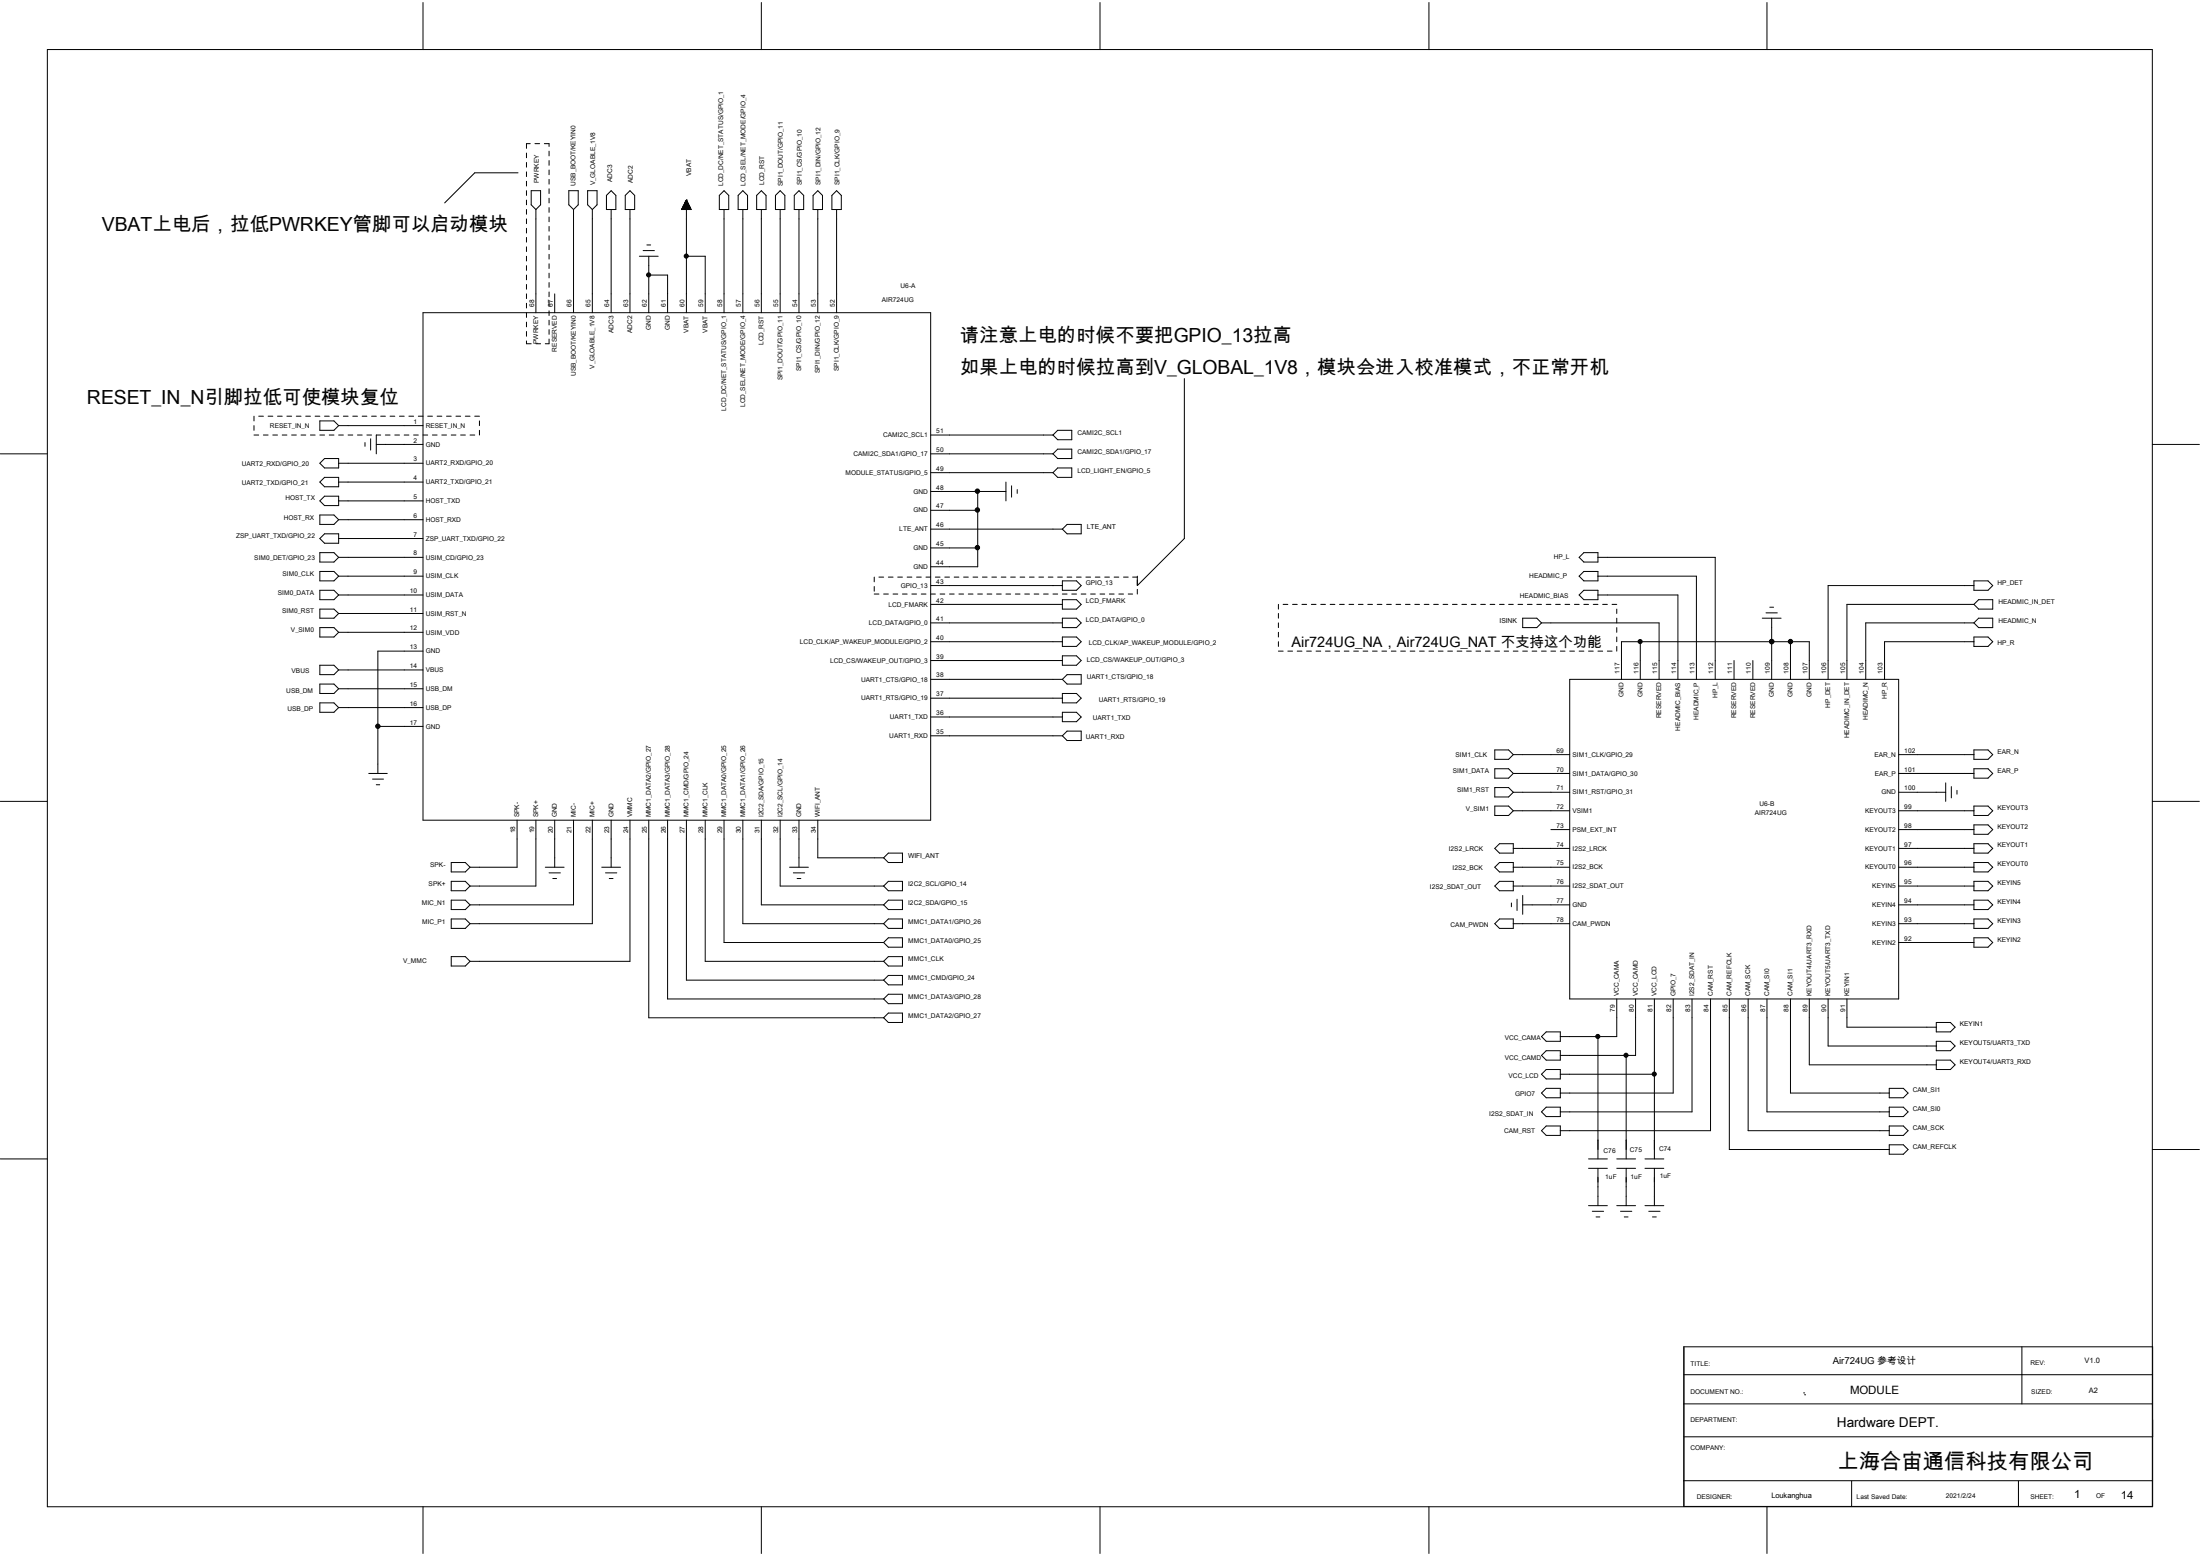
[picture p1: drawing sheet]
<svg xmlns="http://www.w3.org/2000/svg" width="297mm" height="210mm" viewBox="0 0 297 210" stroke-linecap="round" stroke-linejoin="round" font-family="sans-serif">
<g fill="none" stroke="#000" stroke-width=".14">
<path d="M6.4 6.7h284.2v196.7h-284.2zM57.1 .3v6.4M71.6 19.4h-.5v.6M72.2 19.4h.7M73.5 19.4h.6v.4M102.8 .3v6.4M148.5 .3v6.4M192.9 .3v6.4M238.5 .3v6.4M69.9 23.3h-5.8l-4.1 4.1M71.1 20.7v.6M71.1 21.9v.7"/>
<path d="M71.1 23.2v.6M71.1 24.5v.6M71.1 25.7v.7M71.1 27v.6M71.1 28.3v.6M71.1 29.5v.7M71.1 30.8v.7M71.1 32v.7M71.1 33.3v.7M71.1 34.6v.6M71.1 35.9v.6M71.1 37.1v.7"/>
<path d="M71.1 38.4v.6M71.1 39.7v.6M71.7 25.7h1.3v1.9l-.7 .7-.6-.7zM72.3 28.3v13.9M74.1 20.4v.6M74.1 21.7v.6M74.1 22.9v.7M74.1 24.2v.6M74.1 25.5v.6M74.1 26.8v.6M74.1 28v.7M74.1 29.3v.6"/>
<path d="M74.1 30.6v.6M74.1 31.8v.6M74.1 33.1v.6M74.1 34.3v.7M74.1 35.6v.6M74.1 36.9v.6M74.1 38.1v.7M74.1 39.4v.6M74.9 39.7v2.5M76.8 25.7h1.3v1.9l-.7 .7-.6-.7zM77.4 28.3v13.9M79.3 25.7h1.3v1.9l-.6 .7-.7-.7z"/>
<path d="M80 28.3v13.9M82.5 28.3v13.9M82.5 25.7l.6 .7v1.9h-1.2v-1.9zM85 28.3v13.9M85 25.7l.7 .7v1.9h-1.3v-1.9zM86.3 34.6h2.6M86.8 33.8h1.5M87.3 33.1h.5M87.6 34.6v7.6M87.6 37.1h2.5v5.1M92 28.2l1.3 .1M92 28.2v.1"/>
<path d="M92.1 28.2h1.2M92.1 28.3v-.2h1.1v.2M92.1 28.1h1.1M92.2 28h1v.3M92.2 28.3v-.4h.9v.4M92.2 27.9h.9M92.2 27.8h.8v.5M92.2 27.8v.5M92.3 27.8h.7M92.3 27.7h.7v.6M92.3 27.7v.6M92.3 27.6h.7"/>
<path d="M92.4 27.6h.6v.7M92.4 27.5h.5v.8M92.5 27.4h.4v.9M92.5 27.3v1M92.5 27.3h.3M92.5 27.3h.3v1M92.5 27.2h.3v1.1M92.5 27.1v1.2M92.6 27.1h.2M92.6 27.1h.1v1.2M92.7 27h.1M92.7 27v15.2"/>
<path d="M92.7 34.6h2.5v7.6M92.7 27l.6 1.3h-1.3M92.7 27l-.7 1.3M92.7 27.1l-.1 1.2M92.9 27.5h-.5v.8M92.9 27.6h-.5v.7M93.1 28h-.9v.3M97.7 28.3v13.9M97.7 25.7l.7 .7v1.9h-1.3v-1.9zM100.3 28.3v13.9M100.3 25.7l.6 .7v1.9h-1.2v-1.9zM102.2 26.4l.6-.7 .6 .7v1.9h-1.2z"/>
<path d="M102.8 28.3v13.9M105.3 28.3v13.9M105.3 25.7l.7 .7v1.9h-1.3v-1.9zM107.9 28.3v13.9M107.9 25.7l.6 .7v1.9h-1.3v-1.9zM110.4 28.3v13.9M110.4 25.7l.6 .7v1.9h-1.2v-1.9zM112.9 28.3v13.9M112.9 25.7l.7 .7v1.9h-1.3v-1.9zM34.3 56.2v.6M34.3 57.4v.7M34.3 58.7h.6"/>
<path d="M34.9 56.2h.7M35.6 58.7h.6M36.2 56.2h.6M36.8 58.7h.7M37.5 56.2h.6M38.1 58.7h.6M38.7 56.2h.7M39.4 58.7h.6M40 56.2h.6M40.6 58.7h.7M41.3 56.2h.6M41.9 58.7h.6"/>
<path d="M42.5 56.2h.7M43.2 58.7h.6M43.2 56.8h1.9l.6 .6-.6 .7h-1.9zM43.8 56.2h.6M44.4 58.7h.7M45.1 56.2h.6M45.7 58.7h.7M45.7 57.4h11.4M46.4 56.2h.6M47 58.7h.6M47.6 56.2h.7M48.3 58.7h.6"/>
<path d="M48.9 56.2h.6M49.3 59.7v.5M49.5 58.7h.7M50 59.2v1.5M50.2 56.2h.6M50.8 60h6.3M51.4 58.7h-.6v2.6M51.4 56.2h.6M52 58.7h.7M52.7 56.2h.6M53.3 58.7h.6M53.9 56.2h.7"/>
<path d="M54.6 58.7h.6M55.2 56.2h.6M55.8 58.7h.7M56.5 56.2h.6M57.1 42.2h68.5v68.5h-68.5zM57.1 58.7h.6M57.7 56.2h.7M58.4 58.7h.6M59 56.2h.6M59.6 58.7h.7M60.3 56.2h.6M60.9 58.7h.7"/>
<path d="M61.6 56.2h.6M62.2 58.7h.6M62.8 56.2h.7M63.5 58.7h.6M64.1 56.2h.6M64.7 56.8v.6M64.7 58.1v.6M71.1 40.9v.7M71.1 42.2v.6M71.1 43.5v.6M71.1 44.7v.7M71.1 46v.4h.6"/>
<path d="M72.3 46.4h.7M74.1 45.8v.6h-.5M74.1 40.7v.6M74.1 42v.6M74.1 43.2v.7M74.1 44.5v.6M125.6 58.7h16.6M142.8 58.1h1.9v1.3h-1.9l-.6-.7zM159.9 51.1v21.6l-6.4 6.3v-1.2M290.6 60h6.3M0 61.3h6.4M43.2 62.5l.6-.6h1.9v1.3h-1.9z"/>
<path d="M43.2 65.1l.6-.7h1.9v1.3h-1.9zM43.2 67.6l.6-.6h1.9v1.2h-1.9zM43.2 77.1h1.9l.6 .7-.6 .6h-1.9zM43.2 79.7h1.9l.6 .6-.6 .6h-1.9zM43.2 69.5h1.9l.6 .6-.6 .7h-1.9zM43.2 74.6h1.9l.6 .6-.6 .7h-1.9zM43.2 72.7l.6-.6h1.9v1.2h-1.9zM45.7 62.5h11.4M45.7 65.1h11.4M45.7 67.6h11.4M45.7 70.1h11.4M45.7 72.7h11.4"/>
<path d="M45.7 75.2h11.4M45.7 77.8h11.4M118 77.9v.6M118 79.2v.6M118.7 77.9h.6M119.9 77.9h.7M121.2 77.9h.6M122.5 77.9h.6M123.7 77.9h.7M125 77.9h.6M125.6 61.3h16.6M125.6 79h17.8"/>
<path d="M125.6 74h6.4M125.6 71.4h17.8M125.6 68.9h6.4M125.6 66.3h10.2M125.6 63.8h16.6M126.3 77.9h.6M127.6 77.9h.6M128.8 77.9h.7M130.1 77.9h.6M131.4 77.9h.6M132 66.3v10.2h-6.4M132.6 77.9h.7"/>
<path d="M133.9 77.9h.6M135.2 77.9h.6M135.8 65.1v2.5M136.4 77.9h.7M136.6 65.6v1.5M137.3 66.1v.5M137.7 77.9h.6M139 77.9h.6M140.3 77.9h.6M141.5 77.9h.7M142.8 77.9h.6M142.8 63.2h1.9v1.2h-1.9l-.6-.6z"/>
<path d="M142.8 60.6h1.9v1.3h-1.9l-.6-.6zM143.4 78.4h1.9l.7 .6-.7 .7h-1.9zM144.1 77.9h.6M144.1 70.8h1.9v1.3h-1.9l-.7-.7zM145.3 77.9h.7M146.6 77.9h.6M147.9 77.9h.6M149.1 77.9h.7M150.4 77.9h.6M151.7 77.9h.6M152.9 77.9h.6M153.5 79.5v.7"/>
<path d="M213.8 74.6h1.9v1.3h-1.9l-.6-.7zM213.8 77.1h1.9v1.3h-1.9l-.6-.6zM213.8 79.7h1.9v1.2h-1.9l-.6-.6zM215.7 75.2h15.9v16.5M215.7 77.8h13.3v13.9M266.5 79h-19.7v12.7M266.5 78.4h1.9l.6 .6-.6 .7h-1.9zM43.2 84.7h1.9l.6 .6-.6 .7h-1.9zM43.2 82.2h1.9l.6 .6-.6 .6h-1.9zM43.2 89.8h1.9l.6 .6-.6 .7h-1.9zM43.2 94.9h1.9l.6 .6-.6 .6h-1.9zM43.2 92.3h1.9l.6 .7-.6 .6h-1.9z"/>
<path d="M45.7 80.3h11.4M45.7 82.8h11.4M45.7 85.3h11.4M45.7 90.4h11.4M45.7 93h11.4M45.7 95.5h11.4M51 98h6.1M57.1 87.9h-6.1v16.5M118 80.2h.7M119.3 80.2h.6M120.6 80.2h.6M121.8 80.2h.7"/>
<path d="M123.1 80.2h.6M124.4 80.2h.6M125.6 80.2h.7M125.6 81.6h17.8M125.6 99.3h17.8M125.6 96.8h17.8M125.6 94.2h17.8M125.6 91.7h17.8M125.6 89.2h17.8M125.6 86.6h17.8M125.6 84.1h17.8M126.9 80.2h.7"/>
<path d="M128.2 80.2h.6M129.5 80.2h.6M130.7 80.2h.7M132 80.2h.6M133.3 80.2h.6M134.5 80.2h.7M135.8 80.2h.6M137.1 80.2h.6M138.3 80.2h.7M139.6 80.2h.7M140.9 80.2h.6M142.2 80.2h.6"/>
<path d="M143.4 80.2h.7M143.4 86h1.9l.7 .6-.7 .6h-1.9zM143.4 80.9h1.9l.7 .7-.7 .6h-1.9zM143.4 83.4h1.9l.7 .7-.7 .6h-1.9zM143.4 88.5h1.9l.7 .7-.7 .6h-1.9zM143.4 93.6h1.9l.7 .6-.7 .7h-1.9zM143.4 96.1h1.9l.7 .7-.7 .6h-1.9zM144.1 91.1h1.9v1.2h-1.9l-.7-.6zM144.1 98.7h1.9v1.2h-1.9l-.7-.6zM144.7 80.2h.6M146 80.2h.6M147.2 80.2h.7"/>
<path d="M148.5 80.2h.6M149.8 80.2h.6M151 80.2h.7M152.3 80.2h.6M172.6 81.6v.6M172.6 82.8v.6M172.6 84.1v.6M172.6 85.3v.7M172.6 86.6v.6M172.6 87.9h.6M173.2 81.6h.7M173.9 87.9h.6"/>
<path d="M174.5 81.6h.6M175.1 87.9h.7M175.8 81.6h.6M176.4 87.9h.6M177 81.6h.7M177.7 87.9h.6M178.3 81.6h.6M178.9 87.9h.7M179.6 81.6h.6M180.2 87.9h.6M180.8 81.6h.7M181.5 87.9h.6"/>
<path d="M182.1 81.6h.7M182.8 87.9h.6M183.4 81.6h.6M184 87.9h.7M184.7 81.6h.6M185.3 87.9h.6M185.9 81.6h.7M186.6 87.9h.6M187.2 81.6h.6M187.8 87.9h.7M188.5 81.6h.6M189.1 87.9h.6"/>
<path d="M189.7 81.6h.7M190.4 87.9h.6M191 81.6h.6M191.6 87.9h.7M192.3 81.6h.6M192.9 87.9h.6M193.5 81.6h.7M194.2 87.9h.6M194.8 81.6h.7M195.5 87.9h.6M196.1 81.6h.6M196.7 87.9h.7"/>
<path d="M197.4 81.6h.6M198 87.9h.6M198.6 81.6h.7M199.3 87.9h.6M199.9 81.6h.6M200.5 87.9h.7M201.2 81.6h.6M201.8 87.9h.6M202.4 81.6h.7M203.1 87.9h.6M203.7 81.6h.6M204.3 87.9h.6"/>
<path d="M204.9 81.6h.7M205.6 87.9h.6M205.6 83.4h1.9l.6 .7-.6 .6h-1.9zM206.2 81.6h.6M206.8 87.9h.7M207.5 81.6h.6M208.1 87.9h.6M208.1 84.1h15.9v7.6M208.7 81.6h.7M209.4 87.9h.6M210 81.6h.7M210.7 87.9h.6"/>
<path d="M211.3 81.6h.6M211.9 87.9h.7M211.9 91.7h44.4v43.1h-44.4zM212.6 81.6h.6M213.2 87.9h.6M213.8 81.6h.7M214.5 87.9h.6M215.1 81.6h.6M215.7 87.9h.7M215.7 80.3h10.8v11.4M216.4 81.6h.6M217 87.9h.6"/>
<path d="M217.6 81.6h.7M218.3 82.2v.6M218.3 83.4v.7M218.3 84.7v.6M218.3 86v.6M218.3 87.2v.7M218.9 91.7v-5.1h25.4v5.1M221.4 86.6v5.1M234.1 89.2v2.5M236.6 89.2v2.5M237.9 83.4h2.6M238.4 82.7h1.5"/>
<path d="M238.9 82h.5M239.2 86.6h.1M239.2 83.4v8.3M241.7 86.6v5.1M266.5 81.6h-17.2v10.1M266.5 86.6h-12.1v5.1M266.5 84.1h-14.6v7.6M266.5 86h1.9l.6 .6-.6 .6h-1.9zM267.1 80.9h1.9v1.3h-1.9l-.6-.6zM267.1 83.4h1.9v1.3h-1.9l-.6-.6zM0 108.2h6.4M49.8 104.4h2.5"/>
<path d="M50.3 105.2h1.5M50.8 105.9h.5M60.9 116.4h1.9l.7 .7-.7 .6h-1.9zM60.9 119h1.9l.7 .6-.7 .6h-1.9zM69.8 110.7v6.4h-6.3M72.3 110.7v8.9h-8.8M73.6 117.1h2.6M74.1 117.8h1.5M74.6 118.6h.5M74.9 110.7v6.4M77.4 110.7v11.4h-13.9M80 110.7v14h-16.5"/>
<path d="M81.2 117.1h2.6M81.7 117.8h1.6M82.3 118.6h.5M82.5 110.7v6.4M85 110.7v19.1h-21.5M87.6 110.7v26.7h31.7M90.1 110.7v24.1h29.2M92.7 110.7v21.6h26.6M95.2 110.7v19.1h24.1M97.7 110.7v16.5h21.6M100.3 110.7v14h19M102.8 110.7v11.4h16.5"/>
<path d="M105.3 110.7v8.9h14M106.6 117.1h2.5M107.1 117.8h1.5M107.6 118.6h.5M107.9 110.7v6.4M110.4 110.7v5.1h8.9M119.3 115.8l.6-.7h1.9v1.3h-1.9zM119.3 119.6l.6-.6h1.9v1.2h-1.9zM201.8 119.6l.6-.6h1.9v1.2h-1.9zM201.8 117.1l.6-.7h1.9v1.3h-1.9zM201.8 101.2h1.9l.6 .7-.6 .6h-1.9zM201.8 103.8h1.9l.6 .6-.6 .6h-1.9z"/>
<path d="M201.8 106.3h1.9l.6 .6-.6 .7h-1.9zM201.8 108.8h1.9l.6 .6-.6 .7h-1.9zM201.8 114.5l.6-.6h1.9v1.2h-1.9zM204.3 101.9h7.6M204.3 104.4h7.6M204.3 106.9h7.6M204.3 109.4h7.6M204.3 114.5h7.6M204.3 117.1h7.6M204.3 119.6h7.6M209.4 112h2.5M256.3 101.9h10.2"/>
<path d="M256.3 104.4h10.2M256.3 106.9h6.4M256.3 109.4h10.2M256.3 112h10.2M256.3 114.5h10.2M256.3 117.1h10.2M256.3 119.6h10.2M262.7 105.7v2.5M263.4 106.2v1.5M264.2 106.7v.5M266.5 119h1.9l.6 .6-.6 .6h-1.9zM266.5 116.4h1.9l.6 .7-.6 .6h-1.9z"/>
<path d="M266.5 101.2h1.9l.6 .7-.6 .6h-1.9zM266.5 103.8h1.9l.6 .6-.6 .6h-1.9zM266.5 108.8h1.9l.6 .6-.6 .7h-1.9zM266.5 111.3h1.9l.6 .7-.6 .6h-1.9zM266.5 113.9h1.9l.6 .6-.6 .6h-1.9zM290.6 108.2h6.3M60.9 124h1.9l.7 .7-.7 .6h-1.9zM60.9 129.1h1.9l.7 .7-.7 .6h-1.9zM60.9 121.5h1.9l.7 .6-.7 .7h-1.9zM119.3 122.1l.6-.6h1.9v1.3h-1.9zM119.3 127.2l.6-.6h1.9v1.2h-1.9zM119.3 129.8l.6-.7h1.9v1.3h-1.9z"/>
<path d="M119.3 132.3l.6-.6h1.9v1.2h-1.9zM119.3 134.8l.6-.6h1.9v1.3h-1.9zM119.9 124h1.9v1.3h-1.9l-.6-.6zM119.9 136.7h1.9v1.3h-1.9l-.6-.6zM201.8 124.7l.6-.7h1.9v1.3h-1.9zM204 121.9v.5M204.3 124.7h7.6M204.8 121.4v1.5M205.6 122.1h6.3M205.6 120.9v2.5M208.1 139.9l.6-.6h2v1.2h-2zM215.7 139.9v16.5"/>
<path d="M218.3 134.8v5.1h-7.6M220.8 134.8v7.7h-10.1M223.4 134.8v21.6M225.9 134.8v12.7h-15.2M228.4 134.8v15.3h-17.7M230.9 134.8v17.8h-20.2M233.5 134.8v20.4h21.6M236 134.8v17.8h19.1M238.5 134.8v15.3h16.6M241.7 134.8v12.7h13.4M244.3 134.8v8.9h17.1M246.8 134.8v6.4h14.6"/>
<path d="M249.3 134.8v3.8h12.1M256.3 122.1h10.2M256.3 124.7h10.2M256.3 127.2h10.2M261.4 138h1.9l.6 .6-.6 .7h-1.9zM266.5 124h1.9l.6 .7-.6 .6h-1.9zM266.5 126.6h1.9l.6 .6-.6 .6h-1.9zM266.5 121.5h1.9l.6 .6-.6 .7h-1.9zM0 156.4h6.4M208.1 142.5l.6-.7h2v1.3h-2zM208.1 145l.6-.6h2v1.2h-2zM208.1 147.5l.6-.6h2v1.3h-2z"/>
<path d="M208.1 150.1l.6-.7h2v1.3h-2zM208.1 152.6l.6-.6h2v1.2h-2zM210.7 145h12.7M214.5 156.4h2.5M214.5 157.7h2.5M215.7 157.7v5M218.3 156.4h2.5M218.3 157.7h2.5M219.5 142.5v13.9M219.5 157.7v5M222.1 156.4h2.5M222.1 157.7h2.5"/>
<path d="M223.4 157.7v5M255.1 152h1.9l.6 .6-.6 .6h-1.9zM255.1 146.9h1.9l.6 .6-.6 .7h-1.9zM255.1 149.4h1.9l.6 .7-.6 .6h-1.9zM255.1 154.5h1.9l.6 .7-.6 .6h-1.9zM261.4 140.5h1.9l.6 .7-.6 .6h-1.9zM261.4 143.1h1.9l.6 .6-.6 .7h-1.9zM290.6 155.2h6.3M214.5 162.7h2.5M215 163.5h1.5M215.5 164.3h.5M218.3 162.7h2.5"/>
<path d="M218.8 163.5h1.5M219.3 164.3h.5M222.1 162.7h2.5M222.6 163.5h1.5M223.1 164.3h.5M227.3 199.9h63.3M227.3 185.5h63.3M227.3 189.5h63.3M227.3 181.8h63.3v21.5h-63.3zM227.3 193.9h63.3M243.5 188h.1M243.6 188.3h.1"/>
<path d="M250 199.9v3.4M272.5 199.9v3.4M273 181.8v7.7M57.1 203.4v6.3M102.8 203.4v6.3M148.5 203.4v6.3M192.9 203.4v6.3M238.5 203.4v6.3"/>
</g>
<g fill="#000" stroke="#000" stroke-width=".14">
<circle cx="87.6" cy="37.1" r=".28"/>
<circle cx="92.6" cy="34.6" r=".28"/>
<circle cx="132" cy="66.3" r=".3"/>
<circle cx="132" cy="68.8" r=".3"/>
<circle cx="132" cy="73.9" r=".3"/>
<circle cx="51" cy="98" r=".3"/>
<circle cx="221.4" cy="86.6" r=".28"/>
<circle cx="239.2" cy="86.6" r=".3"/>
<circle cx="241.7" cy="86.6" r=".3"/>
<circle cx="215.7" cy="139.9" r=".28"/>
<circle cx="219.5" cy="142.4" r=".28"/>
<circle cx="223.3" cy="145" r=".28"/>
</g>
<text font-size="2.9" x="248.1" y="198.3">上海合宙通信科技有限公司</text>
<g font-size="2.6">
<text x="13.8" y="31.2">VBAT上电后，拉低PWRKEY管脚可以启动模块</text>
<text x="129.6" y="46.1">请注意上电的时候不要把GPIO_13拉高</text>
<text x="129.6" y="50.5">如果上电的时候拉高到V_GLOBAL_1V8，模块会进入校准模式，不正常开机</text>
<text x="11.7" y="54.5">RESET_IN_N引脚拉低可使模块复位</text>
</g>
<text font-size="2" x="174.4" y="87.4">Air724UG_NA，Air724UG_NAT 不支持这个功能</text>
<text font-size="1.8" x="248" y="192.7">Hardware DEPT.</text>
<g font-size="1.5">
<text x="249.8" y="188.1">MODULE</text>
<text x="280" y="202.2">1</text>
<text x="286.3" y="202.4">14</text>
</g>
<text font-size="1.3" x="247.4" y="184.1">Air724UG 参考设计</text>
<g font-size="1">
<text x="281.4" y="184">V1.0</text>
<text x="282" y="188">A2</text>
<text x="239.1" y="202.1">Loukanghua</text>
</g>
<g font-size=".9">
<text x="93.3" y="23.7" transform="rotate(-90 93.3 23.7)">VBAT</text>
<text x="72.7" y="24.7" transform="rotate(-90 72.7 24.7)">PWRKEY</text>
<text x="77.7" y="25.1" transform="rotate(-90 77.7 25.1)">USB_BOOT/KEYIN0</text>
<text x="80.3" y="25" transform="rotate(-90 80.3 25)">V_GLOABLE_1V8</text>
<text x="82.6" y="24.6" transform="rotate(-90 82.6 24.6)">ADC3</text>
<text x="85.4" y="24.7" transform="rotate(-90 85.4 24.7)">ADC2</text>
<text x="97.6" y="25.1" transform="rotate(-90 97.6 25.1)">LCD_DC/NET_STATUS/GPIO_1</text>
<text x="100.7" y="25.1" transform="rotate(-90 100.7 25.1)">LCD_SEL/NET_MODE/GPIO_4</text>
<text x="103.2" y="25" transform="rotate(-90 103.2 25)">LCD_RST</text>
<text x="105.7" y="25.1" transform="rotate(-90 105.7 25.1)">SPI1_DOUT/GPIO_11</text>
<text x="108.2" y="25" transform="rotate(-90 108.2 25)">SPI1_CS/GPIO_10</text>
<text x="110.8" y="25" transform="rotate(-90 110.8 25)">SPI1_DIN/GPIO_12</text>
<text x="113.3" y="25" transform="rotate(-90 113.3 25)">SPI1_CLK/GPIO_9</text>
<text x="72.1" y="41.4" transform="rotate(-90 72.1 41.4)">68</text>
<text x="74.6" y="41.4" transform="rotate(-90 74.6 41.4)">67</text>
<text x="77.2" y="41.4" transform="rotate(-90 77.2 41.4)">66</text>
<text x="79.7" y="41.4" transform="rotate(-90 79.7 41.4)">65</text>
<text x="82.3" y="41.4" transform="rotate(-90 82.3 41.4)">64</text>
<text x="84.8" y="41.4" transform="rotate(-90 84.8 41.4)">63</text>
<text x="87.3" y="41.4" transform="rotate(-90 87.3 41.4)">62</text>
<text x="89.9" y="41.4" transform="rotate(-90 89.9 41.4)">61</text>
<text x="92.4" y="41.4" transform="rotate(-90 92.4 41.4)">60</text>
<text x="95" y="41.4" transform="rotate(-90 95 41.4)">59</text>
<text x="97.5" y="41.4" transform="rotate(-90 97.5 41.4)">58</text>
<text x="100" y="41.4" transform="rotate(-90 100 41.4)">57</text>
<text x="102.5" y="41.4" transform="rotate(-90 102.5 41.4)">56</text>
<text x="105.1" y="41.4" transform="rotate(-90 105.1 41.4)">55</text>
<text x="107.6" y="41.4" transform="rotate(-90 107.6 41.4)">54</text>
<text x="110.2" y="41.4" transform="rotate(-90 110.2 41.4)">53</text>
<text x="112.7" y="41.4" transform="rotate(-90 112.7 41.4)">52</text>
<text x="119" y="40.8">AIR724UG</text>
<text x="121.6" y="38.9">U6-A</text>
<text x="72.6" y="46.4" transform="rotate(-90 72.6 46.4)">PWRKEY</text>
<text x="75.2" y="47.5" transform="rotate(-90 75.2 47.5)">RESERVED</text>
<text x="82.8" y="45" transform="rotate(-90 82.8 45)">ADC3</text>
<text x="85.3" y="45" transform="rotate(-90 85.3 45)">ADC2</text>
<text x="87.9" y="44.5" transform="rotate(-90 87.9 44.5)">GND</text>
<text x="90.4" y="44.5" transform="rotate(-90 90.4 44.5)">GND</text>
<text x="93" y="44.9" transform="rotate(-90 93 44.9)">VBAT</text>
<text x="95.5" y="44.9" transform="rotate(-90 95.5 44.9)">VBAT</text>
<text x="103.1" y="46.6" transform="rotate(-90 103.1 46.6)">LCD_RST</text>
<text x="77.7" y="50.8" transform="rotate(-90 77.7 50.8)">USB_BOOT/KEYIN0</text>
<text x="80.3" y="49.8" transform="rotate(-90 80.3 49.8)">V_GLOABLE_1V8</text>
<text x="105.6" y="51.4" transform="rotate(-90 105.6 51.4)">SPI1_DOUT/GPIO_11</text>
<text x="108.2" y="50.1" transform="rotate(-90 108.2 50.1)">SPI1_CS/GPIO_10</text>
<text x="110.7" y="50.4" transform="rotate(-90 110.7 50.4)">SPI1_DIN/GPIO_12</text>
<text x="113.2" y="50.1" transform="rotate(-90 113.2 50.1)">SPI1_CLK/GPIO_9</text>
<text x="36.4" y="57.8">RESET_IN_N</text>
<text x="55.8" y="57.2">1</text>
<text x="55.8" y="59.7">2</text>
<text x="57.5" y="57.7">RESET_IN_N</text>
<text x="98" y="55.4" transform="rotate(-90 98 55.4)">LCD_DC/NET_STATUS/GPIO_1</text>
<text x="100.6" y="55" transform="rotate(-90 100.6 55)">LCD_SEL/NET_MODE/GPIO_4</text>
<text x="119.2" y="59">CAMI2C_SCL1</text>
<text x="126.4" y="58.5">51</text>
<text x="145.5" y="58.7">CAMI2C_SCL1</text>
<text x="32.6" y="62.9">UART2_RXD/GPIO_20</text>
<text x="32.6" y="65.4">UART2_TXD/GPIO_21</text>
<text x="55.8" y="62.3">3</text>
<text x="55.8" y="64.8">4</text>
<text x="57.5" y="60.3">GND</text>
<text x="57.5" y="62.8">UART2_RXD/GPIO_20</text>
<text x="57.5" y="65.4">UART2_TXD/GPIO_21</text>
<text x="114.1" y="64.1">MODULE_STATUS/GPIO_5</text>
<text x="115.2" y="61.6">CAMI2C_SDA1/GPIO_17</text>
<text x="126.4" y="63.5">49</text>
<text x="126.4" y="61">50</text>
<text x="145.5" y="63.8">LCD_LIGHT_EN/GPIO_5</text>
<text x="145.5" y="61.3">CAMI2C_SDA1/GPIO_17</text>
<text x="38.3" y="70.1">HOST_RX</text>
<text x="38.5" y="67.5">HOST_TX</text>
<text x="55.8" y="67.4">5</text>
<text x="55.8" y="69.9">6</text>
<text x="57.5" y="67.9">HOST_TXD</text>
<text x="57.5" y="70.4">HOST_RXD</text>
<text x="121.4" y="71.7">LTE_ANT</text>
<text x="123.3" y="69.2">GND</text>
<text x="123.3" y="66.6">GND</text>
<text x="126.4" y="71.2">46</text>
<text x="126.4" y="68.6">47</text>
<text x="126.4" y="66.1">48</text>
<text x="146.7" y="71.4">LTE_ANT</text>
<text x="31.9" y="72.6">ZSP_UART_TXD/GPIO_22</text>
<text x="34.3" y="75.6">SIM0_DET/GPIO_23</text>
<text x="38.1" y="77.8">SIM0_CLK</text>
<text x="55.8" y="72.4">7</text>
<text x="55.8" y="75">8</text>
<text x="55.8" y="77.5">9</text>
<text x="57.5" y="73">ZSP_UART_TXD/GPIO_22</text>
<text x="57.5" y="75.5">USIM_CD/GPIO_23</text>
<text x="123.3" y="76.8">GND</text>
<text x="123.3" y="74.3">GND</text>
<text x="126.4" y="76.2">44</text>
<text x="126.4" y="73.7">45</text>
<text x="209.8" y="75.5">HP_L</text>
<text x="37.5" y="80.3">SIM0_DATA</text>
<text x="38.1" y="82.8">SIM0_RST</text>
<text x="55.3" y="80.1">10</text>
<text x="55.3" y="82.6">11</text>
<text x="57.5" y="78.1">USIM_CLK</text>
<text x="57.5" y="80.6">USIM_DATA</text>
<text x="57.5" y="83.1">USIM_RST_N</text>
<text x="119.9" y="81.9">LCD_FMARK</text>
<text x="121.6" y="79.3">GPIO_13</text>
<text x="126.4" y="83.8">41</text>
<text x="126.4" y="81.3">42</text>
<text x="126.4" y="78.8">43</text>
<text x="146.6" y="78.9">GPIO_13</text>
<text x="146.6" y="81.4">LCD_FMARK</text>
<text x="146.6" y="83.9">LCD_DATA/GPIO_0</text>
<text x="205.2" y="80.7">HEADMIC_BIAS</text>
<text x="206.5" y="78">HEADMIC_P</text>
<text x="269.7" y="78.9">HP_DET</text>
<text x="269.8" y="81.6">HEADMIC_IN_DET</text>
<text x="39.3" y="85.3">V_SIM0</text>
<text x="55.3" y="85.1">12</text>
<text x="55.3" y="87.6">13</text>
<text x="57.5" y="85.6">USIM_VDD</text>
<text x="57.5" y="88.2">GND</text>
<text x="108" y="86.9">LCD_CLK/AP_WAKEUP_MODULE/GPIO_2</text>
<text x="112.1" y="89.5">LCD_CS/WAKEUP_OUT/GPIO_3</text>
<text x="117.3" y="84.4">LCD_DATA/GPIO_0</text>
<text x="126.4" y="88.9">39</text>
<text x="126.4" y="86.4">40</text>
<text x="146.7" y="89.4">LCD_CS/WAKEUP_OUT/GPIO_3</text>
<text x="147" y="87">LCD_CLK/AP_WAKEUP_MODULE/GPIO_2</text>
<text x="202.4" y="84.1">ISINK</text>
<text x="269.7" y="87">HP_R</text>
<text x="269.8" y="84.1">HEADMIC_N</text>
<text x="38.7" y="93.5">USB_DM</text>
<text x="39.4" y="90.8">VBUS</text>
<text x="55.3" y="90.2">14</text>
<text x="55.3" y="92.7">15</text>
<text x="55.3" y="95.2">16</text>
<text x="57.5" y="90.7">VBUS</text>
<text x="57.5" y="93.3">USB_DM</text>
<text x="57.5" y="95.8">USB_DP</text>
<text x="116.2" y="94.5">UART1_RTS/GPIO_19</text>
<text x="116.2" y="92">UART1_CTS/GPIO_18</text>
<text x="126.4" y="94">37</text>
<text x="126.4" y="91.4">38</text>
<text x="146.7" y="91.7">UART1_CTS/GPIO_18</text>
<text x="148.3" y="94.7">UART1_RTS/GPIO_19</text>
<text x="218.6" y="90.9" transform="rotate(-90 218.6 90.9)">117</text>
<text x="219.2" y="94" transform="rotate(-90 219.2 94)">GND</text>
<text x="221.2" y="90.9" transform="rotate(-90 221.2 90.9)">116</text>
<text x="221.7" y="94" transform="rotate(-90 221.7 94)">GND</text>
<text x="223.7" y="90.9" transform="rotate(-90 223.7 90.9)">115</text>
<text x="226.3" y="90.9" transform="rotate(-90 226.3 90.9)">114</text>
<text x="228.8" y="90.9" transform="rotate(-90 228.8 90.9)">113</text>
<text x="231.3" y="90.9" transform="rotate(-90 231.3 90.9)">112</text>
<text x="231.9" y="94.2" transform="rotate(-90 231.9 94.2)">HP_L</text>
<text x="233.8" y="90.9" transform="rotate(-90 233.8 90.9)">111</text>
<text x="236.4" y="90.9" transform="rotate(-90 236.4 90.9)">110</text>
<text x="238.9" y="90.9" transform="rotate(-90 238.9 90.9)">109</text>
<text x="239.5" y="94" transform="rotate(-90 239.5 94)">GND</text>
<text x="241.5" y="90.9" transform="rotate(-90 241.5 90.9)">108</text>
<text x="242" y="94" transform="rotate(-90 242 94)">GND</text>
<text x="244" y="90.9" transform="rotate(-90 244 90.9)">107</text>
<text x="244.6" y="94" transform="rotate(-90 244.6 94)">GND</text>
<text x="246.5" y="90.9" transform="rotate(-90 246.5 90.9)">106</text>
<text x="247.1" y="95.5" transform="rotate(-90 247.1 95.5)">HP_DET</text>
<text x="249.1" y="90.9" transform="rotate(-90 249.1 90.9)">105</text>
<text x="251.6" y="90.9" transform="rotate(-90 251.6 90.9)">104</text>
<text x="254.2" y="90.9" transform="rotate(-90 254.2 90.9)">103</text>
<text x="254.7" y="94.4" transform="rotate(-90 254.7 94.4)">HP_R</text>
<text x="38.8" y="96">USB_DP</text>
<text x="55.3" y="97.8">17</text>
<text x="57.5" y="98.3">GND</text>
<text x="120.1" y="99.6">UART1_RXD</text>
<text x="120.1" y="97.1">UART1_TXD</text>
<text x="126.4" y="99.1">35</text>
<text x="126.4" y="96.5">36</text>
<text x="146.6" y="99.7">UART1_RXD</text>
<text x="147.5" y="97.2">UART1_TXD</text>
<text x="210.1" y="101.6">69</text>
<text x="224.3" y="96.9" transform="rotate(-90 224.3 96.9)">RESERVED</text>
<text x="226.8" y="98.6" transform="rotate(-90 226.8 98.6)">HEADMIC_BIAS</text>
<text x="229.3" y="97.2" transform="rotate(-90 229.3 97.2)">HEADMIC_P</text>
<text x="234.4" y="96.9" transform="rotate(-90 234.4 96.9)">RESERVED</text>
<text x="236.9" y="96.9" transform="rotate(-90 236.9 96.9)">RESERVED</text>
<text x="249.6" y="99.7" transform="rotate(-90 249.6 99.7)">HEADIMC_IN_DET</text>
<text x="252.2" y="97.2" transform="rotate(-90 252.2 97.2)">HEADIMC_N</text>
<text x="257.1" y="101.6">102</text>
<text x="269.7" y="101.7">EAR_N</text>
<text x="196.1" y="104.4">SIM1_DATA</text>
<text x="196.5" y="102.2">SIM1_CLK</text>
<text x="196.7" y="106.9">SIM1_RST</text>
<text x="210.1" y="104.1">70</text>
<text x="210.1" y="106.7">71</text>
<text x="212.3" y="102.2">SIM1_CLK/GPIO_29</text>
<text x="212.3" y="104.7">SIM1_DATA/GPIO_30</text>
<text x="212.3" y="107.2">SIM1_RST/GPIO_31</text>
<text x="253.1" y="102.2">EAR_N</text>
<text x="253.1" y="104.7">EAR_P</text>
<text x="254" y="107.2">GND</text>
<text x="257.1" y="106.7">100</text>
<text x="257.1" y="104.1">101</text>
<text x="269.7" y="104.3">EAR_P</text>
<text x="69.6" y="112.5" transform="rotate(-90 69.6 112.5)">18</text>
<text x="70.1" y="110.3" transform="rotate(-90 70.1 110.3)">SPK-</text>
<text x="72.1" y="112.5" transform="rotate(-90 72.1 112.5)">19</text>
<text x="72.6" y="110.3" transform="rotate(-90 72.6 110.3)">SPK+</text>
<text x="74.6" y="112.5" transform="rotate(-90 74.6 112.5)">20</text>
<text x="75.2" y="110.3" transform="rotate(-90 75.2 110.3)">GND</text>
<text x="77.2" y="112.5" transform="rotate(-90 77.2 112.5)">21</text>
<text x="77.7" y="110.3" transform="rotate(-90 77.7 110.3)">MIC-</text>
<text x="79.7" y="112.5" transform="rotate(-90 79.7 112.5)">22</text>
<text x="80.3" y="110.3" transform="rotate(-90 80.3 110.3)">MIC+</text>
<text x="82.3" y="112.5" transform="rotate(-90 82.3 112.5)">23</text>
<text x="82.8" y="110.3" transform="rotate(-90 82.8 110.3)">GND</text>
<text x="84.8" y="112.5" transform="rotate(-90 84.8 112.5)">24</text>
<text x="85.3" y="110.3" transform="rotate(-90 85.3 110.3)">VMMC</text>
<text x="87.3" y="112.5" transform="rotate(-90 87.3 112.5)">25</text>
<text x="87.9" y="110.3" transform="rotate(-90 87.9 110.3)">MMC1_DATA2/GPIO_27</text>
<text x="89.9" y="112.5" transform="rotate(-90 89.9 112.5)">26</text>
<text x="90.4" y="110.3" transform="rotate(-90 90.4 110.3)">MMC1_DATA3/GPIO_28</text>
<text x="92.4" y="112.5" transform="rotate(-90 92.4 112.5)">27</text>
<text x="93" y="110.3" transform="rotate(-90 93 110.3)">MMC1_CMD/GPIO_24</text>
<text x="95" y="112.5" transform="rotate(-90 95 112.5)">28</text>
<text x="95.5" y="110.3" transform="rotate(-90 95.5 110.3)">MMC1_CLK</text>
<text x="97.5" y="112.5" transform="rotate(-90 97.5 112.5)">29</text>
<text x="98" y="110.3" transform="rotate(-90 98 110.3)">MMC1_DATA0/GPIO_25</text>
<text x="100" y="112.5" transform="rotate(-90 100 112.5)">30</text>
<text x="100.6" y="110.3" transform="rotate(-90 100.6 110.3)">MMC1_DATA1/GPIO_26</text>
<text x="102.5" y="112.5" transform="rotate(-90 102.5 112.5)">31</text>
<text x="103.1" y="110.3" transform="rotate(-90 103.1 110.3)">I2C2_SDA/GPIO_15</text>
<text x="105.1" y="112.5" transform="rotate(-90 105.1 112.5)">32</text>
<text x="105.6" y="110.3" transform="rotate(-90 105.6 110.3)">I2C2_SCL/GPIO_14</text>
<text x="107.6" y="112.5" transform="rotate(-90 107.6 112.5)">33</text>
<text x="108.2" y="110.3" transform="rotate(-90 108.2 110.3)">GND</text>
<text x="110.2" y="112.5" transform="rotate(-90 110.2 112.5)">34</text>
<text x="110.7" y="110.3" transform="rotate(-90 110.7 110.3)">WIFI_ANT</text>
<text x="197.9" y="109.4">V_SIM1</text>
<text x="210.1" y="109.2">72</text>
<text x="210.1" y="111.7">73</text>
<text x="212.3" y="109.7">VSIM1</text>
<text x="212.3" y="112.3">PSM_EXT_INT</text>
<text x="236.9" y="109.9">AIR724UG</text>
<text x="237.5" y="108.8">U6-B</text>
<text x="251.8" y="112.3">KEYOUT2</text>
<text x="251.8" y="109.7">KEYOUT3</text>
<text x="257.1" y="111.7">98</text>
<text x="257.1" y="109.2">99</text>
<text x="269.7" y="109.3">KEYOUT3</text>
<text x="269.7" y="111.8">KEYOUT2</text>
<text x="57.9" y="119.6">SPK+</text>
<text x="58.1" y="117.1">SPK-</text>
<text x="122.6" y="119.6">I2C2_SCL/GPIO_14</text>
<text x="122.6" y="115.8">WIFI_ANT</text>
<text x="193" y="120">I2S2_SDAT_OUT</text>
<text x="195.6" y="114.9">I2S2_LRCK</text>
<text x="196.1" y="117.4">I2S2_BCK</text>
<text x="210.1" y="114.3">74</text>
<text x="210.1" y="116.8">75</text>
<text x="210.1" y="119.3">76</text>
<text x="212.3" y="114.8">I2S2_LRCK</text>
<text x="212.3" y="117.3">I2S2_BCK</text>
<text x="212.3" y="119.9">I2S2_SDAT_OUT</text>
<text x="251.8" y="117.3">KEYOUT0</text>
<text x="251.8" y="114.8">KEYOUT1</text>
<text x="252.8" y="119.9">KEYIN5</text>
<text x="257.1" y="119.3">95</text>
<text x="257.1" y="116.8">96</text>
<text x="257.1" y="114.3">97</text>
<text x="269.7" y="114.4">KEYOUT1</text>
<text x="269.7" y="116.9">KEYOUT0</text>
<text x="269.7" y="119.5">KEYIN5</text>
<text x="56.9" y="122.1">MIC_N1</text>
<text x="57" y="124.7">MIC_P1</text>
<text x="122.6" y="124.7">MMC1_DATA1/GPIO_26</text>
<text x="122.6" y="122.1">I2C2_SDA/GPIO_15</text>
<text x="195.8" y="125.2">CAM_PWDN</text>
<text x="210.1" y="121.9">77</text>
<text x="210.1" y="124.4">78</text>
<text x="212.3" y="122.4">GND</text>
<text x="212.3" y="125">CAM_PWDN</text>
<text x="252.8" y="125">KEYIN3</text>
<text x="252.8" y="122.4">KEYIN4</text>
<text x="257.1" y="124.4">93</text>
<text x="257.1" y="121.9">94</text>
<text x="269.7" y="122">KEYIN4</text>
<text x="269.7" y="124.5">KEYIN3</text>
<text x="54.4" y="130">V_MMC</text>
<text x="122.6" y="127.2">MMC1_DATA0/GPIO_25</text>
<text x="122.6" y="129.8">MMC1_CLK</text>
<text x="252.8" y="127.5">KEYIN2</text>
<text x="257.1" y="127">92</text>
<text x="269.7" y="127.1">KEYIN2</text>
<text x="122.6" y="132.3">MMC1_CMD/GPIO_24</text>
<text x="122.6" y="134.8">MMC1_DATA3/GPIO_28</text>
<text x="122.6" y="137.4">MMC1_DATA2/GPIO_27</text>
<text x="218" y="136.6" transform="rotate(-90 218 136.6)">79</text>
<text x="218.6" y="134.5" transform="rotate(-90 218.6 134.5)">VCC_CAMA</text>
<text x="220.6" y="136.6" transform="rotate(-90 220.6 136.6)">80</text>
<text x="221.1" y="134.5" transform="rotate(-90 221.1 134.5)">VCC_CAMD</text>
<text x="223.1" y="136.6" transform="rotate(-90 223.1 136.6)">81</text>
<text x="223.6" y="134.5" transform="rotate(-90 223.6 134.5)">VCC_LCD</text>
<text x="225.6" y="136.6" transform="rotate(-90 225.6 136.6)">82</text>
<text x="226.2" y="134.5" transform="rotate(-90 226.2 134.5)">GPIO_7</text>
<text x="228.2" y="136.6" transform="rotate(-90 228.2 136.6)">83</text>
<text x="228.7" y="134.5" transform="rotate(-90 228.7 134.5)">I2S2_SDAT_IN</text>
<text x="230.7" y="136.6" transform="rotate(-90 230.7 136.6)">84</text>
<text x="231.2" y="134.5" transform="rotate(-90 231.2 134.5)">CAM_RST</text>
<text x="233.2" y="136.6" transform="rotate(-90 233.2 136.6)">85</text>
<text x="233.8" y="134.5" transform="rotate(-90 233.8 134.5)">CAM_REFCLK</text>
<text x="235.8" y="136.6" transform="rotate(-90 235.8 136.6)">86</text>
<text x="236.3" y="134.5" transform="rotate(-90 236.3 134.5)">CAM_SCK</text>
<text x="238.3" y="136.6" transform="rotate(-90 238.3 136.6)">87</text>
<text x="238.8" y="134.5" transform="rotate(-90 238.8 134.5)">CAM_SI0</text>
<text x="241.5" y="136.6" transform="rotate(-90 241.5 136.6)">88</text>
<text x="242" y="134.5" transform="rotate(-90 242 134.5)">CAM_SI1</text>
<text x="244" y="136.6" transform="rotate(-90 244 136.6)">89</text>
<text x="244.6" y="134.5" transform="rotate(-90 244.6 134.5)">KEYOUT4/UART3_RXD</text>
<text x="246.5" y="136.6" transform="rotate(-90 246.5 136.6)">90</text>
<text x="247.1" y="134.5" transform="rotate(-90 247.1 134.5)">KEYOUT5/UART3_TXD</text>
<text x="249.1" y="136.6" transform="rotate(-90 249.1 136.6)">91</text>
<text x="249.6" y="134.5" transform="rotate(-90 249.6 134.5)">KEYIN1</text>
<text x="203.2" y="140.4">VCC_CAMA</text>
<text x="203.2" y="143.1">VCC_CAMD</text>
<text x="264.6" y="138.5">KEYIN1</text>
<text x="264.6" y="141.1">KEYOUT5/UART3_TXD</text>
<text x="264.6" y="143.6">KEYOUT4/UART3_RXD</text>
<text x="203.7" y="145.5">VCC_LCD</text>
<text x="204.6" y="147.9">GPIO7</text>
<text x="258.2" y="149.9">CAM_SI0</text>
<text x="258.2" y="147.4">CAM_SI1</text>
<text x="201" y="150.6">I2S2_SDAT_IN</text>
<text x="203.1" y="152.9">CAM_RST</text>
<text x="216.5" y="155.7">C76</text>
<text x="220" y="155.5">C75</text>
<text x="224" y="155.4">C74</text>
<text x="258.2" y="155">CAM_REFCLK</text>
<text x="258.2" y="152.5">CAM_SCK</text>
<text x="216.7" y="159.2">1uF</text>
<text x="220.1" y="159.2">1uF</text>
<text x="224.1" y="159">1uF</text>
<text x="228.2" y="184.3">TITLE:</text>
<text x="274.1" y="184.2">REV:</text>
<text x="228.2" y="191.9">DEPARTMENT:</text>
<text x="228.2" y="188.1">DOCUMENT NO.:</text>
<text x="274.2" y="188.1">SIZED:</text>
<text x="228.2" y="195.7">COMPANY:</text>
<text x="229.1" y="202.3">DESIGNER:</text>
<text x="250.7" y="202.3">Last Saved Date:</text>
<text x="262.7" y="202.2">2021/2/24</text>
<text x="274.1" y="202.3">SHEET:</text>
<text x="283" y="202.2">OF</text>
</g>
</svg>
